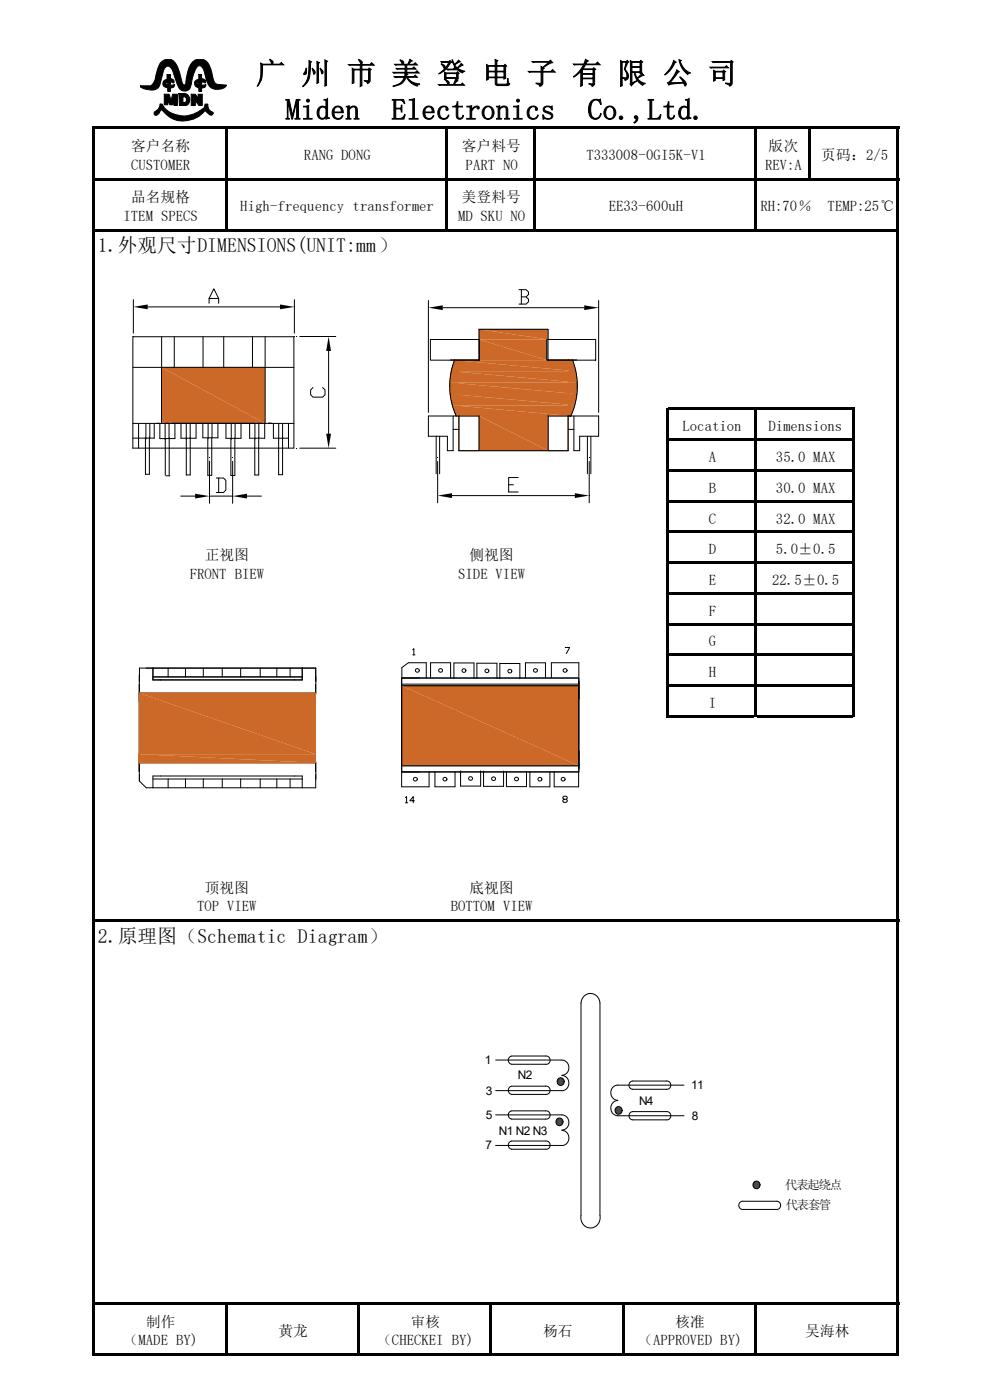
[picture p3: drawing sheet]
<svg xmlns="http://www.w3.org/2000/svg" width="210mm" height="297mm" viewBox="0 0 210 297" stroke-linecap="round" stroke-linejoin="round" font-family="sans-serif">
<g fill="#000">
<path d="M19.6 26.9h.6v10.8h-.6z" fill-rule="evenodd"/>
<path d="M19.6 37.7h.6v10.9h-.6z" fill-rule="evenodd"/>
<path d="M20.2 26.9h170.5v.5h-170.5z" fill-rule="evenodd"/>
<path d="M20.2 37.7h151.3v.5h-151.3z" fill-rule="evenodd"/>
<path d="M47.7 27.1h.5v10.6h-.5z" fill-rule="evenodd"/>
<path d="M47.7 38h.5v11.1h-.5z" fill-rule="evenodd"/>
<path d="M94.5 27.1h.5v10.6h-.5z" fill-rule="evenodd"/>
<path d="M94.5 38h.5v11.1h-.5z" fill-rule="evenodd"/>
<path d="M113.2 27.1h.5v10.6h-.5z" fill-rule="evenodd"/>
<path d="M113.2 38h.5v11.1h-.5z" fill-rule="evenodd"/>
<path d="M160 27.1h.5v10.6h-.5z" fill-rule="evenodd"/>
<path d="M160 38h.5v11.1h-.5z" fill-rule="evenodd"/>
<path d="M171.5 27.1h.5v11.1h-.5z" fill-rule="evenodd"/>
<path d="M172 37.7h18.7v.5h-18.7z" fill-rule="evenodd"/>
<path d="M190.2 27.1h.5v10.6h-.5z" fill-rule="evenodd"/>
<path d="M190.2 38h.5v10.6h-.5z" fill-rule="evenodd"/>
<path d="M19.6 48.6h.6v146.4h-.6z" fill-rule="evenodd"/>
<path d="M20.2 48.6h27.5v.5h-27.5z" fill-rule="evenodd"/>
<path d="M48.2 48.6h46.3v.5h-46.3z" fill-rule="evenodd"/>
<path d="M95 48.6h18.2v.5h-18.2z" fill-rule="evenodd"/>
<path d="M113.7 48.6h46.3v.5h-46.3z" fill-rule="evenodd"/>
<path d="M160.5 48.6h30.2v.5h-30.2z" fill-rule="evenodd"/>
<path d="M190.2 48.8h.5v146.2h-.5z" fill-rule="evenodd"/>
<path d="M141.3 86.5h.5v6.5h-.5z" fill-rule="evenodd"/>
<path d="M141.3 93h.5v6.5h-.5z" fill-rule="evenodd"/>
<path d="M141.3 99.5h.5v6.5h-.5z" fill-rule="evenodd"/>
<path d="M141.8 86.5h39.6v.5h-39.6z" fill-rule="evenodd"/>
<path d="M141.8 93h39.6v.5h-39.6z" fill-rule="evenodd"/>
<path d="M141.8 99.5h39.6v.5h-39.6z" fill-rule="evenodd"/>
<path d="M160 86.7h.5v6.3h-.5z" fill-rule="evenodd"/>
<path d="M160 93.3h.5v6.2h-.5z" fill-rule="evenodd"/>
<path d="M160 99.8h.5v6.2h-.5z" fill-rule="evenodd"/>
<path d="M180.8 86.7h.6v6.3h-.6z" fill-rule="evenodd"/>
<path d="M180.8 93.3h.6v6.2h-.6z" fill-rule="evenodd"/>
<path d="M180.8 99.8h.6v6.2h-.6z" fill-rule="evenodd"/>
<path d="M141.3 106h.5v6.6h-.5z" fill-rule="evenodd"/>
<path d="M141.3 112.6h.5v6.5h-.5z" fill-rule="evenodd"/>
<path d="M141.3 119.1h.5v6.5h-.5z" fill-rule="evenodd"/>
<path d="M141.8 106h39.6v.6h-39.6z" fill-rule="evenodd"/>
<path d="M141.8 112.6h39.6v.5h-39.6z" fill-rule="evenodd"/>
<path d="M141.8 119.1h39.6v.5h-39.6z" fill-rule="evenodd"/>
<path d="M160 106.3h.5v6.3h-.5z" fill-rule="evenodd"/>
<path d="M160 112.8h.5v6.3h-.5z" fill-rule="evenodd"/>
<path d="M160 119.3h.5v6.3h-.5z" fill-rule="evenodd"/>
<path d="M180.8 106.3h.6v6.3h-.6z" fill-rule="evenodd"/>
<path d="M180.8 112.8h.6v6.3h-.6z" fill-rule="evenodd"/>
<path d="M180.8 119.3h.6v6.3h-.6z" fill-rule="evenodd"/>
<path d="M141.3 125.6h.5v6.5h-.5z" fill-rule="evenodd"/>
<path d="M141.3 132.1h.5v6.5h-.5z" fill-rule="evenodd"/>
<path d="M141.3 138.6h.5v6.6h-.5z" fill-rule="evenodd"/>
<path d="M141.8 125.6h39.6v.5h-39.6z" fill-rule="evenodd"/>
<path d="M141.8 132.1h39.6v.5h-39.6z" fill-rule="evenodd"/>
<path d="M141.8 138.6h39.6v.5h-39.6z" fill-rule="evenodd"/>
<path d="M160 125.9h.5v6.2h-.5z" fill-rule="evenodd"/>
<path d="M160 132.4h.5v6.2h-.5z" fill-rule="evenodd"/>
<path d="M160 138.9h.5v6.3h-.5z" fill-rule="evenodd"/>
<path d="M180.8 125.9h.6v6.2h-.6z" fill-rule="evenodd"/>
<path d="M180.8 132.4h.6v6.2h-.6z" fill-rule="evenodd"/>
<path d="M180.8 138.9h.6v6.3h-.6z" fill-rule="evenodd"/>
<path d="M141.3 145.2h.5v7h-.5z" fill-rule="evenodd"/>
<path d="M141.8 145.2h39.6v.5h-39.6z" fill-rule="evenodd"/>
<path d="M141.8 151.7h18.2v.5h-18.2z" fill-rule="evenodd"/>
<path d="M160 145.4h.5v6.8h-.5z" fill-rule="evenodd"/>
<path d="M160.5 151.7h20.3v.5h-20.3z" fill-rule="evenodd"/>
<path d="M180.8 145.4h.6v6.8h-.6z" fill-rule="evenodd"/>
<path d="M19.6 195h.6v81.3h-.6z" fill-rule="evenodd"/>
<path d="M20.2 195h170.5v.5h-170.5z" fill-rule="evenodd"/>
<path d="M190.2 195.3h.5v81h-.5z" fill-rule="evenodd"/>
<path d="M19.6 276.3h.6v11.4h-.6z" fill-rule="evenodd"/>
<path d="M20.2 276.3h170.5v.5h-170.5z" fill-rule="evenodd"/>
<path d="M47.7 276.6h.5v11.1h-.5z" fill-rule="evenodd"/>
<path d="M75.8 276.6h.5v11.1h-.5z" fill-rule="evenodd"/>
<path d="M103.8 276.6h.6v11.1h-.6z" fill-rule="evenodd"/>
<path d="M131.9 276.6h.5v11.1h-.5z" fill-rule="evenodd"/>
<path d="M160 276.6h.5v11.1h-.5z" fill-rule="evenodd"/>
<path d="M190.2 276.6h.5v11.1h-.5z" fill-rule="evenodd"/>
<path d="M20.2 287.1h27.5v.6h-27.5z" fill-rule="evenodd"/>
<path d="M48.2 287.1h27.6v.6h-27.6z" fill-rule="evenodd"/>
<path d="M76.3 287.1h27.5v.6h-27.5z" fill-rule="evenodd"/>
<path d="M104.4 287.1h27.5v.6h-27.5z" fill-rule="evenodd"/>
<path d="M132.4 287.1h27.6v.6h-27.6z" fill-rule="evenodd"/>
<path d="M160.5 287.1h29.7v.6h-29.7z" fill-rule="evenodd"/>
</g>
<path d="M29.7 12.5h18.6v13.3h-18.6z" fill-rule="evenodd" fill="#fff"/>
<g fill="#000">
<path d="M34.3 13.1a2.01 2.01 0 0 1 3.3 1.1l1.1 3.4 .2 .4 .5-.1 .3-2a3.8 3.8 0 0 1 2-3.3 2.31 2.31 0 0 1 3 2l.3 .9a3.1 3.1 0 0 0 .9 2.4l2.1 .2a2.42 2.42 0 0 1-2.5 .8 2.42 2.42 0 0 1-1.7-2l-.2-.7a2.86 2.86 0 0 0-1.1-2.2l-.3-.1a2.68 2.68 0 0 0-1.2 2l-.4 1.8a1.47 1.47 0 0 1-1.2 1.6 1.47 1.47 0 0 1-1.7-1.2l-.6-1.7a3.3 3.3 0 0 0-1.2-2.3 .95 .95 0 0 0-1.2 .8l-.7 2.9a1.84 1.84 0 0 1-2.5 1.2l-1.4-.3-.4-.4 .2-.1h2l.5-.4 .4-.7 .9-3.1z" fill-rule="evenodd"/>
<path d="M35.4 15.8h.8v.9h.2a.5 .5 0 0 1 .5 .4 .5 .5 0 0 1-.1 .5l-.6-.1v.6l.8-.2-.3 .7-.5 .1v.7h-.6v-.7a.9 .9 0 0 1-1.1-.9 .9 .9 0 0 1 .9-.9z" fill-rule="evenodd"/>
</g>
<path d="M34.3 13.1a2.01 2.01 0 0 1 3.3 1.1l1.1 3.4 .2 .4 .5-.1 .3-2a3.8 3.8 0 0 1 2-3.3 2.31 2.31 0 0 1 3 2l.3 .9a3.1 3.1 0 0 0 .9 2.4l2.1 .2a2.42 2.42 0 0 1-2.5 .8 2.42 2.42 0 0 1-1.7-2l-.2-.7a2.86 2.86 0 0 0-1.1-2.2l-.3-.1a2.68 2.68 0 0 0-1.2 2l-.4 1.8a1.47 1.47 0 0 1-1.2 1.6 1.47 1.47 0 0 1-1.7-1.2l-.6-1.7a3.3 3.3 0 0 0-1.2-2.3 .95 .95 0 0 0-1.2 .8l-.7 2.9a1.84 1.84 0 0 1-2.5 1.2l-1.4-.3-.4-.4 .2-.1h2l.5-.4 .4-.7 .9-3.1zM35.4 15.8h.8v.9h.2a.5 .5 0 0 1 .5 .4 .5 .5 0 0 1-.1 .5l-.6-.1v.6l.8-.2-.3 .7-.5 .1v.7h-.6v-.7a.9 .9 0 0 1-1.1-.9 .9 .9 0 0 1 .9-.9z" fill="none" stroke="#000" stroke-width=".21"/>
<path d="M35.4 17.5h.2v.6l-.4-.2z" fill-rule="evenodd" fill="#fff"/>
<path d="M35.4 17.5h.2v.6l-.4-.2zM42.2 15.8h.6v.9h.3a.51 .51 0 0 1 .5 .3 .51 .51 0 0 1-.1 .6l-.7-.1v.6l.8-.2v.4l-.2 .3-.6 .1v.7h-.6v-.7a.89 .89 0 0 1-.9-.9 .89 .89 0 0 1 .9-.9zM34 22.1h.4a5.4 5.4 0 0 0 6.9 2l2-1.3 .2-.7h.6a1.66 1.66 0 0 0 1.1 1.8l-.3 .5a2.07 2.07 0 0 1-1.4-1 5.8 5.8 0 0 1-9.2-.1l-.6 .8a.52 .52 0 0 1-.5 .4 .52 .52 0 0 1-.5-.5l.3-.4a1.73 1.73 0 0 0 1-1.5z" fill="none" stroke="#000" stroke-width=".21"/>
<g fill="#000">
<path d="M42.2 15.8h.6v.9h.3a.51 .51 0 0 1 .5 .3 .51 .51 0 0 1-.1 .6l-.7-.1v.6l.8-.2v.4l-.2 .3-.6 .1v.7h-.6v-.7a.89 .89 0 0 1-.9-.9 .89 .89 0 0 1 .9-.9z" fill-rule="evenodd"/>
<path d="M34 22.1h.4a5.4 5.4 0 0 0 6.9 2l2-1.3 .2-.7h.6a1.66 1.66 0 0 0 1.1 1.8l-.3 .5a2.07 2.07 0 0 1-1.4-1 5.8 5.8 0 0 1-9.2-.1l-.6 .8a.52 .52 0 0 1-.5 .4 .52 .52 0 0 1-.5-.5l.3-.4a1.73 1.73 0 0 0 1-1.5z" fill-rule="evenodd"/>
</g>
<path d="M42 17.5h.2v.4l-.4-.1z" fill-rule="evenodd" fill="#fff"/>
<path d="M34.8 20h1.1l.4 1.3 .3-1.3h1v2.4h-.7l-.1-.9-.2 .7h-.6l-.3-.9-.1 .9h-.8zM37.9 19.8h1.3a1.3 1.3 0 0 1 1.1 1.3 1.3 1.3 0 0 1-1.1 1.3h-1.1zM42 17.5h.2v.4l-.4-.1z" fill="none" stroke="#000" stroke-width=".21"/>
<g fill="#000">
<path d="M34.8 20h1.1l.4 1.3 .3-1.3h1v2.4h-.7l-.1-.9-.2 .7h-.6l-.3-.9-.1 .9h-.8z" fill-rule="evenodd"/>
<path d="M37.9 19.8h1.3a1.3 1.3 0 0 1 1.1 1.3 1.3 1.3 0 0 1-1.1 1.3h-1.1z" fill-rule="evenodd"/>
</g>
<path d="M38.8 20.6l.4-.1a.73 .73 0 0 1 .1 1.2l-.5 .1z" fill-rule="evenodd" fill="#fff"/>
<path d="M40.6 20h.8l.6 .9v-.9h.9v2.4h-.7l-.8-1.1v1.1h-.8zM38.8 20.6l.4-.1a.73 .73 0 0 1 .1 1.2l-.5 .1zM34.3 71.4v6.5M56.2 71.4v6.5M28.2 95.1v-23.7h34.1v23.7" fill="none" stroke="#000" stroke-width=".21"/>
<path d="M40.6 20h.8l.6 .9v-.9h.9v2.4h-.7l-.8-1.1v1.1h-.8z" fill-rule="evenodd" fill="#000"/>
<g fill="#cd6928">
<path d="M34.3 77.9l21.9 11.9h-21.9z"/>
<path d="M34.3 77.9h21.9v11.9z"/>
</g>
<path d="M34.3 77.9h21.9v11.9h-21.9z" fill="none" stroke="#cd6928" stroke-width=".21"/>
<g fill="none" stroke="#000" stroke-width=".21">
<path d="M28.2 77.9h34.1M28.3 63.6v7.1M31.3 65.1h28.1M34.3 78v11.8M37 71.4v6.5M43.1 71.4v6.5M44.3 64.3v-1l1.1-2 1 2v1M44.3 63.3h2.1M47.5 71.4v6.5M53.6 71.4v6.5M56.2 78v11.8M62.4 63.6v7.1"/>
<path d="M63.6 71.4h7.6M69.7 74.5v17.5M28.2 95.1h34.1M28.2 89.8h34.1M29.4 89.8v5.3M30.9 92.8v7.8M30.9 89.8v3.3M31.7 92.6v8M31.8 89.8v3.2M32.7 89.8v3.1h-4.5M33.3 89.8h.6M33.9 93h3.2"/>
<path d="M33.9 89.9v3.1M35 89.9v3.1M35.1 93v7.8M35.9 89.9v3.2M35.9 92.8v8M37.1 89.9v3.1M38.4 89.8v3.2h3.2v-3.2M38.8 89.8v.1M39.5 89.8v11l.8-.1v-10.8M43 89.7v3.2h3.2v-3.2M44.1 89.7v3.2M44.1 92.9v.2"/>
<path d="M44.4 97.8v9M44.9 92.8v8h-.8v-7.8M45 89.8v3.1M47.9 89.9v3.1h3.2v-3.1M49 89.9v3.3M49.3 97.9v8.9M49.8 92.9v8h-.8v-7.8M49.9 89.9v3.1M53 89.8v3.2h3.1v-3.2M54.1 89.8v3.4M54.9 89.9v10.9h-.9v-7.8M57 89.7l.6 .1"/>
<path d="M58 89.8v3.2h3.2M59.1 89.8v10.9M59.9 89.8v10.9h-.8M61.2 89.8v5.3M63.6 95.1h7.6M66.4 82.2l-.5 .5v1l.5 .5h2l.5-.5v-1l-.5-.5M30.9 100.6h.8M35.2 100.9h.8M38.3 105.2h3.1M44.4 105.2h4.9M45.9 101.4h1.5l.5 .5v2.1l-.5 .5h-1.5M46.4 101.4v3.1"/>
<path d="M52.4 105.2h3"/>
</g>
<path d="M28.3 65.1l3-.5v1zM59.4 64.6l3 .5-3 .5zM69.7 71.4l.5 3.1h-1zM69.2 92h1l-.5 3.1zM41.4 104.7l3 .5-3 .6zM49.3 105.2l3.1-.5v1.1z" fill="#000"/>
<g fill="#ff0">
<path d="M120.5 76.4l1.6 2.3h-1.6z"/>
<path d="M120.5 76.4h.9l.7 2.3z"/>
<path d="M96.4 76.4l.9 2.3h-1.6z"/>
<path d="M96.4 76.4h.9v2.3z"/>
<path d="M120.5 78.7l1.9 2.4h-1.9z"/>
<path d="M120.5 78.7h1.6l.3 2.4z"/>
<path d="M95.7 78.7l1.6 2.4h-1.9z"/>
<path d="M95.7 78.7h1.6v2.4z"/>
<path d="M120.5 81.1l1.9 2.5h-1.9z"/>
<path d="M120.5 81.1h1.9v2.5z"/>
<path d="M95.4 81.1l1.9 2.5h-1.8z"/>
<path d="M95.4 81.1h1.9v2.5z"/>
<path d="M120.5 83.6l1.4 2.4h-1.4z"/>
<path d="M120.5 83.6h1.9l-.5 2.4z"/>
<path d="M95.5 83.6l1.8 2.4h-1.4z"/>
<path d="M95.5 83.6h1.8v2.4z"/>
<path d="M120.5 86l.6 2.2h-.6z"/>
<path d="M120.5 86h1.4l-.8 2.2z"/>
<path d="M95.9 86l1.4 2.2h-.5z"/>
<path d="M95.9 86h1.4v2.2z"/>
</g>
<path d="M96.4 76.4h.9v11.8h-.5a15.4 15.4 0 0 1-.4-11.8zM120.5 76.4h.9a15.3 15.3 0 0 1-.3 11.8h-.6z" fill="none" stroke="#ff0" stroke-width=".21"/>
<path d="M94.9 95.6h1.2" fill="none" stroke="#000" stroke-width=".21"/>
<g fill="#cd6928">
<path d="M101.6 69.9l14.6 2.1h-14.6z"/>
<path d="M101.6 69.9h14.6v2.1z"/>
<path d="M101.6 72l14.4 4.4h-14.3z"/>
<path d="M101.6 72h14.4v4.4z"/>
<path d="M96.4 76.4l25.7 2.3h-26.4z"/>
<path d="M96.4 76.4h25l.7 2.3z"/>
<path d="M95.7 78.7l26.7 2.4h-27z"/>
<path d="M95.7 78.7h26.4l.3 2.4z"/>
<path d="M95.4 81.1l27 2.5h-26.9z"/>
<path d="M95.4 81.1h27v2.5z"/>
<path d="M95.5 83.6l26.4 2.4h-26z"/>
<path d="M95.5 83.6h26.9l-.5 2.4z"/>
</g>
<path d="M97.3 88.2v7.4M120.5 88.2v7.4" fill="none" stroke="#cd6928" stroke-width=".21"/>
<g fill="#cd6928">
<path d="M95.9 86l25.2 2.2h-24.3z"/>
<path d="M95.9 86h26l-.8 2.2z"/>
<path d="M101.6 88.2l14.7 7.4h-14.7z"/>
<path d="M101.6 88.2h14.7v7.4z"/>
</g>
<path d="M101.6 69.9h14.6v2.1h-.2v4.4h5.4a15.4 15.4 0 0 1-.3 11.8h-.6v7.4h-23.2v-7.4h-.5a15.4 15.4 0 0 1-.4-11.8h5.3zM97.3 88.2h4.3v7.4h-4.3zM116.3 88.2h4.2v7.4h-4.2zM29.5 147h37.4" fill="none" stroke="#cd6928" stroke-width=".21"/>
<g fill="none" stroke="#000" stroke-width=".21">
<path d="M90.9 63.7v23.8M91.3 72h10.4v4.4h-10.4zM93.9 65.3h30M95.5 76.4h6.1v-6.5h14.6v6.5h6.1M96.4 76.4a15.4 15.4 0 0 0 .4 11.9M110.1 61.4h1.5l.5 .6v.5l-.5 .5M110.6 63h1l.5 .5v.5l-.5 .5h-1.5M110.6 61.4v3.1M116 72h10.3v4.4h-10.3zM121.4 76.4a15.4 15.4 0 0 1-.3 11.9M127 63.7v23.8M92.5 92.5v8"/>
<path d="M92.8 97.9v8.8M93.2 92.5v8M94.9 95.6v-3.1h-4v-4.3h10.7v7.4M96.1 88.2v7.4M96.1 91.1h1.2M97.3 88.2v7.4h23.2v-7.4M120.5 91.1h1.2M121.7 88.2v7.4h1.3v-3.1h4v-4.3h-10.7v7.4M124.6 92.5v8M125 97.9v8.8M125.3 92.5v8M95.9 105.1h26"/>
<path d="M107.9 102.8h1M109.9 101.3h-2v3.1h2M29.5 147h37.4v14.8h-37.4zM29.5 159.9v5.7M29.5 143.2v5.7M29.6 144.6v-2.9h37.4v5.5M32.4 141.7v2.5h31.7v-2.5M32.4 143.6h31.7M35.7 141.7v1.9M39.3 141.8v1.8M43.1 141.8v1.8M47.1 141.8v1.8"/>
<path d="M51 141.8v1.8M55.2 141.7v1.9M58.7 141.7v1.9M61.5 141.7v1.9M66.9 145.2v3.7M66.9 159.9v3.8M32.4 167.1v-2.5h31.7v2.5M32.4 165.3h31.7M35.7 165.3v1.8M39.3 165.2v1.9M43.1 165.2v1.9M47.1 165.2v1.9"/>
<path d="M51 165.2v1.9M55.2 165.3v1.8M58.7 165.3v1.8M61.5 165.3v1.8M67 161.6v5.5h-36l-1.4-1.4v-1.4"/>
</g>
<path d="M90.9 65.3l3-.5v1zM123.9 64.8l3.1 .5-3.1 .5zM92.8 105.1l3.1-.5v1zM121.9 104.6l3.1 .5-3.1 .5z" fill="#000"/>
<g fill="#cd6928">
<path d="M29.5 147l37.4 13h-37.4z"/>
<path d="M29.5 147h37.4v13z"/>
<path d="M29.5 160v1.8z"/>
<path d="M29.5 160l37.4 1.8h-37.4z"/>
<path d="M29.5 160h37.4v1.8z"/>
</g>
<path d="M29.5 147h37.4v14.8h-37.4zM29.5 161.8h37.4" fill="none" stroke="#cd6928" stroke-width=".21"/>
<path d="M85.2 141.6v2.2h3.8M122.8 144.5v3.7M122.8 159.3v3.7" fill="none" stroke="#000" stroke-width=".21"/>
<g fill="#cd6928">
<path d="M85.2 145.5l37.6 17h-37.6z"/>
<path d="M85.2 145.5h37.6v17z"/>
</g>
<path d="M85.2 145.5h37.6v17h-37.6z" fill="none" stroke="#cd6928" stroke-width=".21"/>
<g fill="none" stroke="#000" stroke-width=".21">
<path d="M87.5 137.8l.3-.2v1.3M87.5 138.9h.5M119.9 137.4h.9l-.7 1.2M85.2 143.8h37.6v20h-37.6zM85.2 145.5h37.6M85.2 141.6l1.4-1h3.8v3.2M85.2 145.1h37.6M91.3 143.8v-3.2h4.3v3.2M96.3 143.9v-3.3h4.2v3.3M101.2 143.9v-3.2h4.2v3.2M106 144v-3.3h4.3v3.3M111.5 143.8v-3.2h4.2v3.2"/>
<path d="M117 143.8v-3.2h5.8v3.2M122.8 144.6v3.7M122.8 159.4v3.7M85.2 163.7v3.2h5.8v-3.2M85.2 162.5h37.6M85.2 163.8h3.8M86 169.2l.2-.2v1.3M86 170.3h.5M87.9 169.9h-1l.7-.9v1.3M92.3 163.7v3.2h4.2v-3.2M97.7 163.5v3.3h4.2v-3.3M102.6 163.6v3.2h4.2v-3.2"/>
<path d="M107.4 163.6v3.3h4.3v-3.3M112.4 163.7v3.2h4.2v-3.2M117.5 163.7v3.2h5.2v-3.2M119.6 169.6l-.2-.3 .2-.4h.5l.2 .4-.2 .3h-.5l-.2 .4 .2 .2h.5l.2-.2-.2-.4M123.9 211.3a1.99 1.99 0 0 1 2.1-.4 1.99 1.99 0 0 1 1.3 1.9v45a2.09 2.09 0 0 1-2.1 2.7 2.09 2.09 0 0 1-2-2.7v-45l.2-.8zM105.1 224.9h14.1a1.61 1.61 0 0 1 1.5 1.6 1.61 1.61 0 0 1-1.5 1.6M105.1 236.5h14.1a1.62 1.62 0 0 1 1.5 1.6 1.62 1.62 0 0 1-1.5 1.6M108 230.7l.5-.3h7.3a.87 .87 0 0 1 .9 .9 .87 .87 0 0 1-.9 .9h-7.3l-.4-.2-.3-.5zM108 235.9l.5-.2h7.3a.87 .87 0 0 1 .9 .8 .87 .87 0 0 1-.9 .9h-7.3l-.4-.2-.3-.4zM108.5 224a.88 .88 0 0 0-.7 .9 .88 .88 0 0 0 .7 .9h7.3a.87 .87 0 0 0 .9-.9 .87 .87 0 0 0-.9-.9M108.5 224h7.2M119.2 228.2a1.61 1.61 0 0 1 1.5 1.6 1.61 1.61 0 0 1-1.5 1.6h-14.1"/>
<path d="M119.2 239.8a1.61 1.61 0 0 1 1.5 1.6 1.61 1.61 0 0 1-1.5 1.6M131 233.5a1.62 1.62 0 0 0-1.4 1.6 1.62 1.62 0 0 0 1.4 1.6h14.1M134.1 231.1h7.2M141.3 235.8h-7.2a.89 .89 0 0 0-.7 .9 .89 .89 0 0 0 .7 .9h7.2M141.3 229.3h-7.2a.89 .89 0 0 0-.7 .9 .89 .89 0 0 0 .7 .9M141.3 235.8a.87 .87 0 0 1 1 .9 .87 .87 0 0 1-1 .9M141.3 229.3a.87 .87 0 0 1 1 .9 .87 .87 0 0 1-1 .9M145.1 230.2h-14.1a1.61 1.61 0 0 0-1.4 1.6 1.61 1.61 0 0 0 1.4 1.6M105.1 243h14.1M108 242.3l.5-.3h7.3a.87 .87 0 0 1 .9 .9 .87 .87 0 0 1-.9 .9h-7.3l-.4-.2-.3-.4zM156.9 255.1l.5-.3h7.2a.87 .87 0 0 1 1 .9 .87 .87 0 0 1-1 .9h-7.2l-.4-.2-.3-.5z"/>
<circle cx="88.5" cy="142.2" r=".4"/>
<circle cx="93.5" cy="142.2" r=".4"/>
<circle cx="98.4" cy="142.3" r=".4"/>
<circle cx="103.3" cy="142.3" r=".4"/>
<circle cx="108.2" cy="142.4" r=".4"/>
<circle cx="113.6" cy="142.2" r=".4"/>
<circle cx="119.9" cy="142.2" r=".4"/>
<circle cx="88.1" cy="165.3" r=".4"/>
<circle cx="94.4" cy="165.3" r=".4"/>
<circle cx="99.8" cy="165.1" r=".4"/>
<circle cx="104.7" cy="165.2" r=".4"/>
<circle cx="109.6" cy="165.3" r=".4"/>
<circle cx="114.5" cy="165.3" r=".4"/>
<circle cx="119.5" cy="165.3" r=".4"/>
<circle cx="118.6" cy="238" r=".78"/>
<circle cx="118.9" cy="229.4" r=".78"/>
<circle cx="131.2" cy="235.6" r=".78"/>
<circle cx="160.4" cy="251.4" r=".78"/>
</g>
<g fill="#000">
<path d="M117.9 238l1.5 .1h-1.5zM117.9 238h1.5v.1zM117.9 237.8l1.5 .2h-1.5zM117.9 237.8h1.5v.2zM117.9 238.1l1.5 .2h-1.4zM117.9 238.1h1.5v.2zM118 237.7l1.4 .1h-1.5zM118 237.7h1.4v.1zM118 238.3l1.3 .1h-1.3zM118 238.3h1.4l-.1 .1zM118 237.5l1.4 .2h-1.4zM118 237.5h1.3l.1 .2z"/>
<path d="M118 238.4l1.2 .1h-1.1zM118 238.4h1.3l-.1 .1zM118.1 237.4l1.2 .1h-1.3zM118.1 237.4h1.1l.1 .1zM118.1 238.5l1 .1zM118.1 238.5h1.1zM118.2 229.4l1.5 .2h-1.5zM118.2 229.4h1.5v.2zM118.2 229.3l1.5 .1h-1.5zM118.2 229.3h1.5v.1zM118.2 229.6l1.4 .1h-1.4zM118.2 229.6h1.5l-.1 .1z"/>
<path d="M118.1 237.4h1.1zM118.2 237.3l1 .1zM118.2 238.6l.8 .1zM118.2 238.6h.9zM118.2 229.2l1.5 .1h-1.5zM118.2 229.2h1.4l.1 .1zM118.2 229.7l1.4 .2h-1.3zM118.2 229.7h1.4v.2zM118.3 229l1.3 .2h-1.4zM118.3 229h1.3v.2zM118.3 229.9l1.2 .1h-1.1zM118.3 229.9h1.3l-.1 .1z"/>
<path d="M118.2 237.3h.9zM118.3 237.3h.8zM118.3 238.7l.6 .1zM118.3 238.7h.7zM118.4 228.9l1.2 .1h-1.3zM118.4 228.9h1.1l.1 .1zM118.4 230l1 .1zM118.4 230h1.1zM118.5 228.8l1 .1h-1.1zM118.5 228.8l1 .1zM118.5 230.1l.8 .1zM118.5 230.1h.9z"/>
<path d="M118.3 237.3h.7zM118.5 237.2l.5 .1zM118.5 238.8h.2zM118.5 238.8h.4zM118.5 228.8h.9zM118.6 228.7l.8 .1zM118.6 230.2h.5zM118.6 230.2h.7zM118.5 237.2h.4zM118.6 237.2h.3zM118.6 228.7h.7zM118.7 228.7h.6z"/>
<path d="M118.7 230.2l.3 .1zM118.7 230.2h.4zM118.7 228.7h.4zM118.9 228.6l.2 .1zM130.5 235.6l1.4 .1h-1.4zM130.5 235.6h1.5l-.1 .1zM130.5 235.4l1.5 .2h-1.5zM130.5 235.4h1.4l.1 .2zM130.5 235.7l1.4 .2h-1.4zM130.5 235.7h1.4v.2zM130.5 235.3l1.4 .1h-1.4zM130.5 235.3h1.4v.1z"/>
<path d="M130.5 235.9l1.3 .1h-1.2zM130.5 235.9h1.4l-.1 .1zM130.6 235.1l1.3 .2h-1.4zM130.6 235.1h1.2l.1 .2zM130.6 236l1.2 .1h-1.1zM130.6 236h1.2v.1zM130.7 235l1.1 .1h-1.2zM130.7 235h1.1v.1zM130.7 236.1l1 .1zM130.7 236.1h1.1zM130.7 235h1.1zM130.8 234.9l1 .1z"/>
<path d="M130.8 236.2l.7 .1zM130.8 236.2h.9zM130.8 234.9h.9zM130.9 234.8l.8 .1zM130.9 236.3h.5zM130.9 236.3h.6zM130.9 234.8h.6zM131 234.8h.5zM131 236.3l.3 .1zM131 236.3h.4zM131 234.8h.4zM131.1 234.7l.3 .1z"/>
<path d="M159.7 251.4l1.5 .1h-1.5zM159.7 251.4h1.5v.1zM159.7 251.2l1.5 .2h-1.5zM159.7 251.2h1.5v.2zM159.7 251.5l1.5 .2h-1.4zM159.7 251.5h1.5v.2zM159.8 251.1l1.4 .1h-1.5zM159.8 251.1h1.4v.1zM159.8 251.7l1.3 .1h-1.3zM159.8 251.7h1.4l-.1 .1zM159.8 250.9l1.4 .2h-1.4zM159.8 250.9h1.3l.1 .2z"/>
<path d="M159.8 251.8l1.2 .1h-1.1zM159.8 251.8h1.3l-.1 .1zM159.9 250.8l1.2 .1h-1.3zM159.9 250.8h1.1l.1 .1zM159.9 251.9l1 .1zM159.9 251.9h1.1zM159.9 250.8h1.1zM160 250.7l1 .1zM160 252l.8 .1zM160 252h.9zM160 250.7h.9zM160.1 250.6l.8 .1z"/>
<path d="M160.1 252.1h.6zM160.1 252.1h.7zM160.1 250.6h.7zM160.3 250.6h.5zM160.3 252.1l.2 .1zM160.3 252.1h.4zM160.3 250.6h.4zM160.4 250.6h.3z"/>
</g>
<g font-size="6.3">
<text x="54.3" y="17.7">广 州 市 美 登 电 子 有 限 公 司</text>
<text x="60.6" y="25.4">Miden</text>
<text x="83" y="25.4">Electronics</text>
<text x="124.6" y="25.4">Co.,Ltd.</text>
</g>
<g font-size="4.2">
<text x="20.7" y="53.5">1.外观尺寸DIMENSIONS(UNIT:mm）</text>
<text x="20.7" y="200">2.原理图（Schematic Diagram）</text>
</g>
<g font-size="3.1">
<text x="27.8" y="32.1">客户名称</text>
<text x="27.8" y="36">CUSTOMER</text>
<text x="64.5" y="34">RANG DONG</text>
<text x="98" y="32.1">客户料号</text>
<text x="98.8" y="36">PART NO</text>
<text x="124.4" y="34">T333008-0GI5K-V1</text>
<text x="162.3" y="36">REV:A</text>
<text x="163" y="32.1">版次</text>
<text x="174.2" y="34">页码：2/5</text>
<text x="26.2" y="46.8">ITEM SPECS</text>
<text x="27.8" y="42.9">品名规格</text>
<text x="51" y="44.8">High-frequency transformer</text>
<text x="97.2" y="46.8">MD SKU NO</text>
<text x="98" y="42.9">美登料号</text>
<text x="129.1" y="44.8">EE33-600uH</text>
<text x="161.3" y="44.8">RH:70％</text>
<text x="175.6" y="44.8">TEMP:25℃</text>
<text x="144.8" y="91.5">Location</text>
<text x="163" y="91.5">Dimensions</text>
<text x="150.3" y="98">A</text>
<text x="164.6" y="98">35.0 MAX</text>
<text x="150.3" y="104.5">B</text>
<text x="164.6" y="104.5">30.0 MAX</text>
<text x="150.3" y="111.1">C</text>
<text x="164.6" y="111.1">32.0 MAX</text>
<text x="43.4" y="118.9">正视图</text>
<text x="99.6" y="118.9">侧视图</text>
<text x="150.3" y="117.6">D</text>
<text x="164.6" y="117.6">5.0±0.5</text>
<text x="40.3" y="122.7">FRONT BIEW</text>
<text x="97.2" y="122.7">SIDE VIEW</text>
<text x="150.3" y="124.1">E</text>
<text x="163.8" y="124.1">22.5±0.5</text>
<text x="150.3" y="130.6">F</text>
<text x="150.3" y="137.1">G</text>
<text x="150.3" y="143.7">H</text>
<text x="150.3" y="150.2">I</text>
<text x="43.4" y="189.4">顶视图</text>
<text x="99.6" y="189.4">底视图</text>
<text x="41.8" y="193.3">TOP VIEW</text>
<text x="95.6" y="193.3">BOTTOM VIEW</text>
<text x="31" y="281.5">制作</text>
<text x="87.1" y="281.5">审核</text>
<text x="143.3" y="281.5">核准</text>
<text x="26.2" y="285.4">（MADE BY)</text>
<text x="59.1" y="283.5">黄龙</text>
<text x="80" y="285.4">（CHECKEI BY)</text>
<text x="115.2" y="283.5">杨石</text>
<text x="135.3" y="285.4">（APPROVED BY)</text>
<text x="170.8" y="283.5">吴海林</text>
</g>
<g font-size="2.6">
<text x="166.6" y="252.2">代表起绕点</text>
<text x="166.7" y="256.5">代表套管</text>
</g>
<g font-size="2.5">
<text x="102.9" y="225.7">1</text>
<text x="103" y="232.2">3</text>
<text x="109.9" y="228.8">N2</text>
<text x="146.6" y="231.1">11</text>
<text x="103" y="237.3">5</text>
<text x="135.6" y="234.5">N4</text>
<text x="146.8" y="237.5">8</text>
<text x="103" y="243.8">7</text>
<text x="105.8" y="240.9">N1 N2 N3</text>
</g>
</svg>
